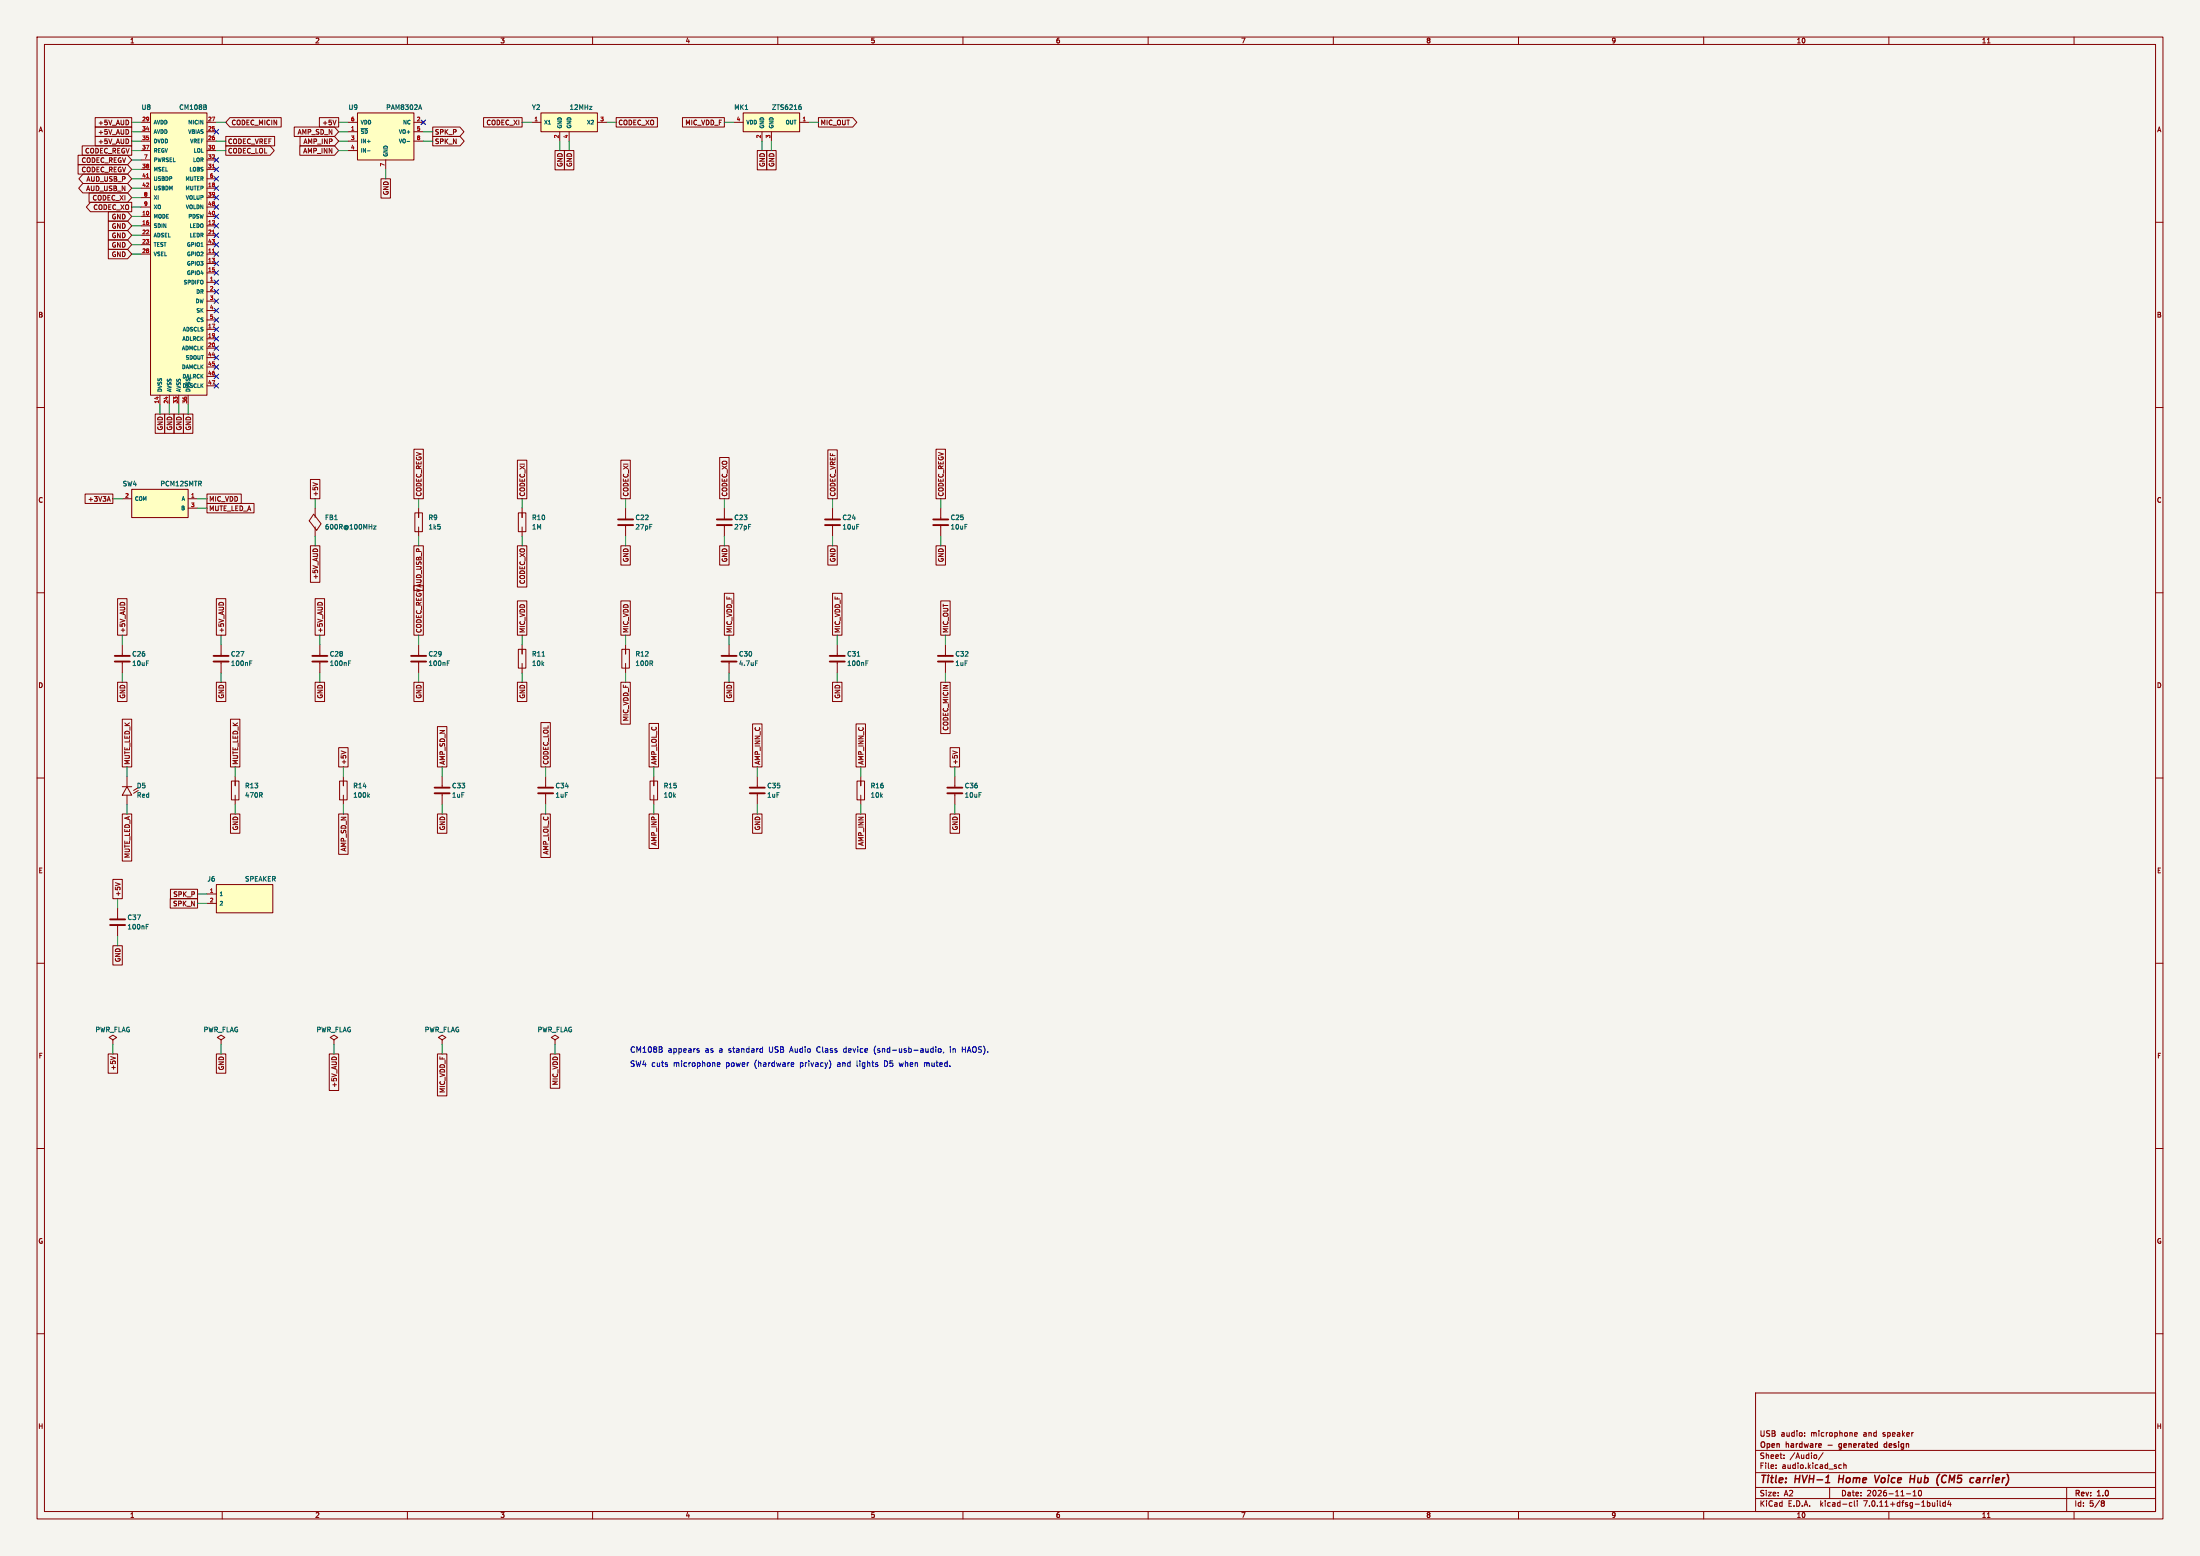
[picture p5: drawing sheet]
<svg xmlns="http://www.w3.org/2000/svg" width="594mm" height="420mm" viewBox="0 0 594 420" stroke-linecap="round" stroke-linejoin="round" font-family="sans-serif">
<path d="M0 0h594v420h-594z" fill="#f5f4ef" stroke="#f5f4ef" stroke-width=".27"/>
<g fill="none" stroke="#840000" stroke-width=".27">
<path d="M10 10h574v400h-574zM12 12h570v396h-570zM60 10v2M110 10v2M160 10v2M210 10v2M260 10v2M310 10v2M360 10v2M410 10v2M460 10v2M510 10v2"/>
<path d="M536.6 11.6h.7M560 10v2M22.2 39.4h13.4v2.5h-13.4zM25.7 36.8h9.9v2.6h-9.9zM25.7 34.3h9.9v2.5h-9.9zM25.7 31.8h9.9v2.5h-9.9zM38.1 33h2.5M38.1 35.6h2.5M38.1 38.1h2.5M40.6 30.5h15.3v76.2h-15.3zM55.9 33h2.5M55.9 35.6h2.5"/>
<path d="M55.9 38.1h2.5M61 36.8h13.1v2.6h-13.1zM61 39.4h11.9l1.1 1.2-1.1 1.3h-11.9zM62.1 31.8h13.8v2.5h-13.8l-1.1-1.3zM79.4 34.3h10.9l1.1 1.3-1.1 1.2h-10.9zM81 39.4h9.3l1.1 1.2-1.1 1.3h-9.3zM81 36.8h9.3l1.1 1.3-1.1 1.3h-9.3zM86.2 31.8h5.2v2.5h-5.2zM90.7 32.4l-.4 1.3M94 33h2.5M94 35.6h2.5M94 38.1h2.5"/>
<path d="M96.5 30.5h15.3v12.7h-15.3zM111.8 33h2.5M111.8 35.6h2.5M111.8 38.1h2.5M113.9 32.6l.8 .8M114.7 32.6l-.8 .8M116.8 36.8h7.4l1.1 1.3-1.1 1.3h-7.4zM116.8 34.3h7.4l1.1 1.3-1.1 1.2h-7.4zM130.6 31.8h10.4v2.5h-10.4zM143.5 33h2.5M146 30.5h15.3v5.1h-15.3zM151.1 35.6v2.5"/>
<path d="M153.7 35.6v2.5M161.3 33h2.5M166.4 31.8h11.1v2.5h-11.1zM184.3 31.8h11.3v2.5h-11.3zM198.1 33h2.6M200.7 30.5h15.2v5.1h-15.2zM205.7 35.6v2.5M208.3 35.6v2.5M215.9 33h2.5M221 31.8h9.2l1.1 1.2-1.1 1.3h-9.2zM10 60h2M21.1 44.5h13.3l1.2 1.2-1.2 1.3h-13.3z"/>
<path d="M21.1 41.9h13.3l1.2 1.3-1.2 1.3h-13.3zM22.3 49.5h12.1l1.2 1.3-1.2 1.3h-12.1l-1.1-1.3zM22.4 47h12l1.2 1.3-1.2 1.2h-12l-1.1-1.2zM24 52.1h10.4l1.2 1.2-1.2 1.3h-10.4zM24.4 54.6h11.2v2.6h-11.2l-1.1-1.3zM29.2 59.7h5.2l1.2 1.3-1.2 1.2h-5.2zM29.2 57.2h5.2l1.2 1.2-1.2 1.3h-5.2zM38.1 40.6h2.5M38.1 58.4h2.5M38.1 50.8h2.5M38.1 45.7h2.5M38.1 43.2h2.5"/>
<path d="M38.1 53.3h2.5M38.1 48.3h2.5M38.1 55.9h2.5M55.9 40.6h2.5M55.9 58.4h2.5M55.9 50.8h2.5M55.9 45.7h2.5M55.9 43.2h2.5M55.9 53.3h2.5M55.9 48.3h2.5M55.9 55.9h2.5M94 40.6h2.5"/>
<path d="M102.9 48.3h2.5v5.2h-2.5zM104.1 43.2v2.5M149.9 40.6h2.5v5.2h-2.5zM152.4 40.6h2.5v5.2h-2.5zM204.5 40.6h2.5v5.2h-2.5zM207 40.6h2.6v5.2h-2.6zM582 60h2M29.2 62.2h5.2l1.2 1.3-1.2 1.3h-5.2zM29.2 64.8h5.2l1.2 1.2-1.2 1.3h-5.2zM29.2 67.3h5.2l1.2 1.3-1.2 1.3h-5.2zM38.1 68.6h2.5M38.1 61h2.5"/>
<path d="M38.1 63.5h2.5M38.1 66h2.5M55.9 76.2h2.5M55.9 68.6h2.5M55.9 61h2.5M55.9 71.1h2.5M55.9 73.7h2.5M55.9 78.7h2.5M55.9 63.5h2.5M55.9 66h2.5M55.9 88.9h2.5M55.9 91.4h2.5"/>
<path d="M55.9 94h2.5M55.9 81.3h2.5M55.9 83.8h2.5M55.9 96.5h2.5M55.9 99.1h2.5M55.9 86.4h2.5M10 110h2M41.9 111.8h2.6v5.2h-2.6zM43.2 106.7v2.5M44.4 111.8h2.6v5.2h-2.6zM45.7 106.7v2.5M47 111.8h2.5v5.2h-2.5z"/>
<path d="M48.3 106.7v2.5M49.5 111.8h2.6v5.2h-2.6zM50.8 106.7v2.5M55.9 101.6h2.5M55.9 104.1h2.5M582 110h2M23 133.4h7.5v2.5h-7.5zM29.1 134.9h.6M29.4 134l.4 1.3M33 134.6h2.6M35.6 132.1h15.2v7.6h-15.2zM50.8 134.6h2.5"/>
<path d="M50.8 137.2h2.5M55.9 133.4h9.2v2.5h-9.2zM55.9 135.9h12.7v2.5h-12.7zM83.8 129.4h2.6v5.2h-2.6zM84.5 130.3l1.3 .4M84.7 138.8l2 2.6-1.2 1.8-2-2.6zM85.1 137.2v2.5M111.8 121.3h2.5v13.3h-2.5zM112 138.4h2v5.1h-2zM113 137.2v2.5M139.7 124.2h2.5v10.4h-2.5zM140 138.4h2v5.1h-2z"/>
<path d="M141 137.2v2.5M167.6 124.2h2.6v10.4h-2.6zM168.9 137.2v3M194.3 123.5h2.6v11.1h-2.6zM195.6 137.2v3M223.5 121.4h2.6v13.2h-2.6zM224.8 137.2v3M252.7 121.3h2.6v13.3h-2.6zM254 137.2v3M10 160h2M83.8 147.3h2.6v9.9h-2.6zM85.1 142.2v2.6"/>
<path d="M111.8 158.1h2.5v13.4h-2.5zM111.8 147.3h2.5v12.1h-2.5zM113 142.2v2.6M139.7 147.3h2.5v11.2h-2.5zM141 142.2v2.6M167.6 147.3h2.6v5.2h-2.6zM168.9 141.7v3.1M194.3 147.3h2.6v5.2h-2.6zM195.6 141.7v3.1M223.5 147.3h2.6v5.2h-2.6zM224.8 141.7v3.1M252.7 147.3h2.6v5.2h-2.6z"/>
<path d="M254 141.7v3.1M582 160h2M31.7 161.6h2.6v9.9h-2.6zM33 174v3M33 178.6v3M58.4 161.6h2.6v9.9h-2.6zM59.7 174v3M59.7 178.6v3M85.1 161.6h2.5v9.9h-2.5zM86.4 174v3M86.4 178.6v3M113 174v3"/>
<path d="M113 178.6v3M139.7 162.2h2.5v9.3h-2.5zM140 175.3h2v5h-2zM141 174v2.5M141 179.1v2.5M167.6 162.2h2.6v9.3h-2.6zM167.9 175.3h2v5h-2zM168.9 174v2.5M168.9 179.1v2.5M195.6 160.1h2.5v11.4h-2.5zM196.8 174v3M196.8 178.6v3"/>
<path d="M224.8 160.1h2.5v11.4h-2.5zM226.1 174v3M226.1 178.6v3M254 162.2h2.5v9.3h-2.5zM255.3 174v3M255.3 178.6v3M31.7 184.2h2.6v5.2h-2.6zM33 194.1h2.6v12.9h-2.6zM58.4 184.2h2.6v5.2h-2.6zM62.2 194.1h2.6v12.9h-2.6zM85.1 184.2h2.5v5.2h-2.5zM111.8 184.2h2.5v5.2h-2.5z"/>
<path d="M118.1 196.1h2.6v10.9h-2.6zM139.7 184.2h2.5v5.2h-2.5zM146 195h2.6v12h-2.6zM167.6 184.2h2.6v11.3h-2.6zM175.3 195.3h2.5v11.7h-2.5zM195.6 184.2h2.5v5.2h-2.5zM203.2 195.4h2.5v11.6h-2.5zM224.8 184.2h2.5v5.2h-2.5zM231.1 195.4h2.6v11.6h-2.6zM254 184.2h2.5v13.8h-2.5zM10 210h2M33 219.7h2.6v12.7h-2.6z"/>
<path d="M33 212.3h2.6M34.3 212.3l1.3 2.3h-2.6zM34.3 209.6v2.5M34.3 214.6v2.6M37.3 213.4l-1.2 .7M37.3 212.6l-1.2 .8M62.2 219.7h2.6v5.2h-2.6zM62.5 210.8h2v5.1h-2zM63.5 209.6v2.5M63.5 214.6v2.6M91.4 219.7h2.6v10.9h-2.6zM91.4 201.8h2.6v5.2h-2.6z"/>
<path d="M91.7 210.8h2v5.1h-2zM92.1 202.7l1.3 .4M92.7 209.6v2.5M92.7 214.6v2.6M118.1 219.7h2.6v5.2h-2.6zM119.4 209.6v3M119.4 214.1v3.1M146 219.7h2.6v11.7h-2.6zM147.3 209.6v3M147.3 214.1v3.1M175.3 219.7h2.5v9.3h-2.5zM175.5 210.8h2v5.1h-2z"/>
<path d="M176.5 209.6v2.5M176.5 214.6v2.6M203.2 219.7h2.5v5.2h-2.5zM204.5 209.6v3M204.5 214.1v3.1M231.1 219.7h2.6v9.4h-2.6zM231.4 210.8h2v5.1h-2zM232.4 209.6v2.5M232.4 214.6v2.6M256.5 219.7h2.6v5.2h-2.6zM256.5 201.8h2.6v5.2h-2.6zM257.2 202.7l1.3 .4"/>
<path d="M257.8 209.6v3M257.8 214.1v3.1M582 210h2M30.5 237.4h2.5v5.2h-2.5zM31.2 238.2l1.2 .5M58.4 238.8h15.3v7.6h-15.3zM10 260h2M30.5 255.3h2.5v5.2h-2.5zM31.7 245.1v3.1M31.7 249.7v3M46 242.6h7.3v2.5h-7.3zM46 240h7.3v2.6h-7.3z"/>
<path d="M55.9 241.3h2.5M55.9 243.8h2.5M582 260h2M29.2 284.5h2.6v5.2h-2.6zM29.9 285.2l1.3 .4M30.5 280.7l1-.7-1-.6-1 .6 1 .7v1.2M58.4 284.5h2.6v5.2h-2.6zM59.7 280.7l1-.7-1-.6-1 .6 1 .7v1.2M88.9 284.5h2.5v9.8h-2.5zM90.2 280.7l1-.7-1-.6-1 .6 1 .7v1.2M118.1 284.5h2.6v11.3h-2.6zM119.4 280.7l1-.7-1-.6-1 .6 1 .7v1.2"/>
<path d="M148.6 284.5h2.5v9.2h-2.5zM149.9 280.7l1-.7-1-.6-1.1 .6 1.1 .7v1.2M10 310h2M582 310h2M10 360h2M474 376h108v32h-108zM582 360h2M474 397.5h108M474 391.5h108M479.5 396.2v.2M479.5 395.4v.2M481.7 393.5v.2"/>
<path d="M481.7 392.7v.2M487.2 387.5v.2M487.2 386.7v.2M490.5 392.8v.7M492.2 392.1l-1.2 1.9M496.6 396.3h.6M496.6 395.4h.6M497.8 395.5l.6-.1 .1 1M497.8 394.9v1.5M500.7 387.2l.8-.2-.1-.3h-.4l-.3 .2 .1 .7h.6M60 408v2M110 408v2"/>
<path d="M160 408v2M210 408v2M260 408v2M310 408v2M360 408v2M410 408v2M460 408v2M474 404.5h108M474 401.5h108M494 401.5v3M499.6 405.6h.4M500 406.5l-.4 .1"/>
<path d="M500.7 405.1v1.3l.2 .2M501.5 405.1v.1M501.5 405.6v1M510 408v2M514.7 403.2h1.2M516.5 403.8h.9M516.5 402.7l.5-.4v1.5M518.2 402.3h.1a.8 .8 0 0 1 .5 .7 .8 .8 0 0 1-.5 .8 1 1 0 0 1-.1-1.5zM523.1 405.1v.1M523.1 405.6v1M523.8 405.1v1.3l.2 .2M525.2 405.6h-.4l-.3 .3 .2 .6h.5"/>
<path d="M525.2 405.1v1.5M526.2 405l-.3 1.1h.9M526.6 405.6v1M536.6 409.6h.7M558 401.5v6.5M560 408v2M567.6 405.1l.6 .3-.3 .3M567.6 405.7h.3M567.9 405.7l.3 .6-.6 .3"/>
</g>
<path d="M496.6 398.2l-.2 2M506.2 398.2l.4 2 .9-2M515.8 399.1h1.1M517 398.2l-.2 2M523.7 397.9l-.1 .1M525.5 398.3l-.5-.1-.5 .3M534 398.9l.6 .1-.1 1.2M534.6 399.3l-.7 .1M492.9 400.2h1.1M525.4 400l-.4 .2-.5-.1M534.5 400.1l-.7 .1" fill="none" stroke="#840000" stroke-width=".4"/>
<path d="M497.2 390.9l-.3 .3-.3-.1M497.2 389.7h-.4l-.3 .3 .1 .6h.6M509.4 389.7h-.4l-.3 .3 .1 .6h.6M509.4 389.2v1.5" fill="none" stroke="#840000" stroke-width=".3"/>
<g fill="none" stroke="#006464" stroke-width=".27">
<path d="M55.7 29v.4M97.5 34.7h1.8M109.9 38.2h.8M113.1 29.2h.6M113.4 28.3l.5 1.3M215.9 28.8l.5 .2-.1 .4-.4 .2M216 28.3h.3M99.2 40.7h.7M100.9 142h.6l-.6 .8h.6M67.4 179h.4M67.4 178.4h.6M94.1 179h.4"/>
<path d="M94.1 178.4h.6M120.8 179h.4M120.8 178.4h.6M146.3 177.1h.8M204 178.4h.6M231.4 177.1h.8M233.8 179h.4M233.8 178.4h.6M99.4 214.7l.4 .5M99.8 214.4l-.5 .4M39.5 250.1h.4M39.5 249.5h.6"/>
</g>
<g fill="none" stroke="#840000" stroke-width=".51">
<path d="M166.9 141.7h4M166.9 140.2h4M193.5 141.7h4.1M193.5 140.2h4.1M222.8 141.7h4M222.8 140.2h4M252 141.7h4M252 140.2h4M31 178.6h4.1M31 177h4.1M57.7 178.6h4M57.7 177h4"/>
<path d="M84.3 178.6h4.1M84.3 177h4.1M111 178.6h4.1M111 177h4.1M194.8 178.6h4.1M194.8 177h4.1M224 178.6h4.1M224 177h4.1M253.2 178.6h4.1M253.2 177h4.1M117.3 214.1h4.1M117.3 212.6h4.1"/>
<path d="M145.3 214.1h4.1M145.3 212.6h4.1M202.4 214.1h4.1M202.4 212.6h4.1M255.8 214.1h4M255.8 212.6h4M29.7 249.7h4.1M29.7 248.2h4.1"/>
</g>
<g fill="#ffffc2" stroke="#ffffc2" stroke-width=".27">
<path d="M35.6 132.1h15.2v7.6h-15.2z"/>
<path d="M200.7 30.5h15.2v5.1h-15.2z"/>
<path d="M146 30.5h15.3v5.1h-15.3z"/>
<path d="M96.5 30.5h15.3v12.7h-15.3z"/>
<path d="M40.6 30.5h15.3v76.2h-15.3z"/>
<path d="M58.4 238.8h15.3v7.6h-15.3z"/>
</g>
<path d="M39.6 47.9h.5M57.3 45.3h.6M57.3 68.2h.6M57.3 63.1h.6" fill="none" stroke="#a90000" stroke-width=".27"/>
<g fill="none" stroke="#0000c2" stroke-width=".27">
<path d="M178.7 283.4v.5M188.4 283.5l.3 .1 .1 .2-.5 .2M188.4 283l.3 .1M193.7 287.3l.7-.1-.1-.3-.4-.1-.2 .3v.7h.6M205.5 283l.4 .1M205.9 284h-.4M205.9 282.5v1.5M213.8 286.8l.4 .1 .1 .3-.7 .1M214.2 287.8h-.4M220.7 282.8l-.2 .4 .2 .6M228 283l-.3 .3v.5l.3 .2M231.4 286.3l.1 1.5"/>
<path d="M236.5 282.3a1.72 1.72 0 0 0 0 2.3M239.2 286.3h-.4v1.5h.4M242.7 286.8l.3 1 .3-.7M249.6 286.8v1M250.2 286.9l-.6 .1M252.7 282.5v.2M252.7 283v1M253.4 283.2l.2-.2 .4 .2v.8l-.6-.1zM254.8 284l-.1 .3M256.6 282.5v.2M256.6 283v1M259.8 283.3h.9"/>
</g>
<g fill="none" stroke="#009600" stroke-width=".27">
<path d="M35.6 35.6h2.5M35.6 33h2.5M35.6 38.1h2.5M58.4 33h2.6M58.4 38.1h2.6M91.4 35.6h2.6M91.4 33h2.6M91.4 38.1h2.6M114.3 35.6h2.5M114.3 38.1h2.5M141 33h2.5M151.1 38.1v2.5"/>
<path d="M153.7 38.1v2.5M163.8 33h2.6M195.6 33h2.5M205.7 38.1v2.5M208.3 38.1v2.5M218.4 33h2.6M35.6 55.9h2.5M35.6 40.6h2.5M35.6 58.4h2.5M35.6 43.2h2.5M35.6 53.3h2.5M35.6 50.8h2.5"/>
<path d="M35.6 48.3h2.5M35.6 45.7h2.5M58.4 40.6h2.6M91.4 40.6h2.6M104.1 45.7v2.6M35.6 61h2.5M35.6 63.5h2.5M35.6 66h2.5M35.6 68.6h2.5M43.2 109.2v2.6M45.7 109.2v2.6M48.3 109.2v2.6"/>
<path d="M50.8 109.2v2.6M30.5 134.6h2.5M53.3 137.2h2.6M53.3 134.6h2.6M85.1 134.6v2.6M113 134.6v2.6M141 134.6v2.6M168.9 134.6v2.6M195.6 134.6v2.6M224.8 134.6v2.6M254 134.6v2.6M85.1 144.8v2.5"/>
<path d="M113 144.8v2.5M141 144.8v2.5M168.9 144.8v2.5M195.6 144.8v2.5M224.8 144.8v2.5M254 144.8v2.5M33 171.5v2.5M59.7 171.5v2.5M86.4 171.5v2.5M113 171.5v2.5M141 171.5v2.5M168.9 171.5v2.5"/>
<path d="M196.8 171.5v2.5M226.1 171.5v2.5M255.3 171.5v2.5M33 181.6v2.6M59.7 181.6v2.6M86.4 181.6v2.6M113 181.6v2.6M141 181.6v2.6M168.9 181.6v2.6M196.8 181.6v2.6M226.1 181.6v2.6M255.3 181.6v2.6"/>
<path d="M34.3 207v2.6M34.3 217.2v2.5M63.5 207v2.6M63.5 217.2v2.5M92.7 207v2.6M92.7 217.2v2.5M119.4 207v2.6M119.4 217.2v2.5M147.3 207v2.6M147.3 217.2v2.5M176.5 207v2.6M176.5 217.2v2.5"/>
<path d="M204.5 207v2.6M204.5 217.2v2.5M232.4 207v2.6M232.4 217.2v2.5M257.8 207v2.6M257.8 217.2v2.5M31.7 242.6v2.5M31.7 252.7v2.6M53.3 241.3h2.6M53.3 243.8h2.6M30.5 281.9v2.6M59.7 281.9v2.6"/>
<path d="M90.2 281.9v2.6M119.4 281.9v2.6M149.9 281.9v2.6"/>
</g>
<g fill="none" stroke="#000084" stroke-width=".27">
<path d="M57.8 35l1.2 1.2M59 35l-1.2 1.2M113.7 32.4l1.2 1.2M114.9 32.4l-1.2 1.2M57.8 57.8l1.2 1.2M57.8 45.1l1.2 1.2M57.8 55.3l1.2 1.2M57.8 52.7l1.2 1.2M57.8 47.7l1.2 1.2M57.8 50.2l1.2 1.2M57.8 42.6l1.2 1.2M59 57.8l-1.2 1.2"/>
<path d="M59 45.1l-1.2 1.2M59 55.3l-1.2 1.2M59 52.7l-1.2 1.2M59 47.7l-1.2 1.2M59 50.2l-1.2 1.2M59 42.6l-1.2 1.2M57.8 75.6l1.2 1.2M57.8 73.1l1.2 1.2M57.8 70.5l1.2 1.2M57.8 68l1.2 1.2M57.8 65.4l1.2 1.2M57.8 62.9l1.2 1.2"/>
<path d="M57.8 60.4l1.2 1.2M57.8 78.1l1.2 1.2M59 75.6l-1.2 1.2M59 73.1l-1.2 1.2M59 70.5l-1.2 1.2M59 68l-1.2 1.2M59 65.4l-1.2 1.2M59 62.9l-1.2 1.2M59 60.4l-1.2 1.2M59 78.1l-1.2 1.2M57.8 80.7l1.2 1.2M57.8 83.2l1.2 1.2"/>
<path d="M57.8 85.8l1.2 1.2M57.8 88.3l1.2 1.2M57.8 90.8l1.2 1.2M57.8 93.4l1.2 1.2M57.8 95.9l1.2 1.2M57.8 98.5l1.2 1.2M59 80.7l-1.2 1.2M59 83.2l-1.2 1.2M59 85.8l-1.2 1.2M59 88.3l-1.2 1.2M59 90.8l-1.2 1.2M59 93.4l-1.2 1.2"/>
<path d="M59 95.9l-1.2 1.2M59 98.5l-1.2 1.2M57.8 101l1.2 1.2M57.8 103.5l1.2 1.2M59 101l-1.2 1.2M59 103.5l-1.2 1.2"/>
</g>
<g font-size="2.8" fill="#840000">
<text x="475" y="400.9">Title:</text>
<text x="484.7" y="400.9">HVH-1</text>
<text x="497.3" y="400.9">Home</text>
<text x="507.9" y="400.9">Voice</text>
<text x="518.1" y="400.9">Hub</text>
<text x="526.1" y="400.9">(CM5</text>
<text x="536" y="400.9">carrier)</text>
</g>
<g font-size="2.1" fill="#0000c2">
<text x="170" y="284.2">CM108B</text>
<text x="180.3" y="284.2">appears</text>
<text x="190.5" y="284.2">as</text>
<text x="194.3" y="284.2">a</text>
<text x="197" y="284.2">standard</text>
<text x="208.1" y="284.2">USB</text>
<text x="213.9" y="284.2">Audio</text>
<text x="221.2" y="284.2">Class</text>
<text x="228.6" y="284.2">device</text>
<text x="237" y="284.2">(snd-usb-audio,</text>
<text x="257.7" y="284.2">in</text>
<text x="261.1" y="284.2">HAOS).</text>
<text x="170" y="288">SW4 cuts</text>
<text x="181.9" y="288">microphone</text>
<text x="196.2" y="288">power</text>
<text x="204" y="288">(hardware</text>
<text x="216.4" y="288">privacy)</text>
<text x="226.7" y="288">and</text>
<text x="232" y="288">lights</text>
<text x="239.6" y="288">D5</text>
<text x="243.8" y="288">when</text>
<text x="250.7" y="288">muted.</text>
</g>
<g font-size="2.1" fill="#840000">
<text x="475" y="388">USB</text>
<text x="480.8" y="388">audio:</text>
<text x="489" y="388">microphone</text>
<text x="503.3" y="388">and</text>
<text x="508.6" y="388">speaker</text>
<text x="475" y="394">Sheet:</text>
<text x="475" y="391.2">Open</text>
<text x="482.3" y="391.2">hardware</text>
<text x="483.2" y="394">/Audio/</text>
<text x="494.2" y="391.2">-</text>
<text x="497.8" y="391.2">generated</text>
<text x="510.6" y="391.2">design</text>
<text x="475" y="396.7">File:</text>
<text x="481.1" y="396.7">audio.kicad_sch</text>
<text x="475" y="406.9">KiCad</text>
<text x="475" y="404.1">Size:</text>
<text x="481.7" y="404.1">A2</text>
<text x="482.7" y="406.9">E.D.A.</text>
<text x="491.6" y="406.9">kicad-cli</text>
<text x="497" y="404.1">Date:</text>
<text x="503.5" y="406.9">7.0.11+dfsg-1build4</text>
<text x="504" y="404.1">2026-11-10</text>
<text x="560" y="404.3">Rev:</text>
<text x="560" y="406.9">Id:</text>
<text x="564.1" y="406.9">5/8</text>
<text x="566.4" y="404.3">1.0</text>
</g>
<g font-size="1.8" fill="#840000">
<text x="35" y="11.9">1</text>
<text x="85" y="11.9">2</text>
<text x="135" y="11.9">3</text>
<text x="185" y="11.9">4</text>
<text x="235" y="11.9">5</text>
<text x="285" y="11.9">6</text>
<text x="335" y="11.9">7</text>
<text x="385" y="11.9">8</text>
<text x="435" y="11.9">9</text>
<text x="485" y="11.9">10</text>
<text x="535" y="11.9">11</text>
<text x="10.3" y="35.9">A</text>
<text x="26.4" y="34">+5V_AUD</text>
<text x="62.4" y="34">CODEC_MICIN</text>
<text x="86.9" y="34">+5V</text>
<text x="131.2" y="34">CODEC_XI</text>
<text x="166.8" y="34">CODEC_XO</text>
<text x="184.9" y="34">MIC_VDD_F</text>
<text x="221.5" y="34">MIC_OUT</text>
<text x="582.3" y="35.9">A</text>
<text x="22.8" y="41.6">CODEC_REGV</text>
<text x="26.4" y="39.1">+5V_AUD</text>
<text x="26.4" y="36.5">+5V_AUD</text>
<text x="61.4" y="39.1">CODEC_VREF</text>
<text x="61.4" y="41.6">CODEC_LOL</text>
<text x="80.3" y="36.5">AMP_SD_N</text>
<text x="81.8" y="41.6">AMP_INN</text>
<text x="81.8" y="39.1">AMP_INP</text>
<text x="117.3" y="39.1">SPK_N</text>
<text x="117.3" y="36.5">SPK_P</text>
<text x="21.9" y="46.7">CODEC_REGV</text>
<text x="21.9" y="44.1">CODEC_REGV</text>
<text x="152.1" y="45.2" transform="rotate(-90 152.1 45.2)">GND</text>
<text x="154.6" y="45.2" transform="rotate(-90 154.6 45.2)">GND</text>
<text x="206.7" y="45.2" transform="rotate(-90 206.7 45.2)">GND</text>
<text x="209.2" y="45.2" transform="rotate(-90 209.2 45.2)">GND</text>
<text x="23.2" y="51.8">AUD_USB_N</text>
<text x="23.2" y="49.2">AUD_USB_P</text>
<text x="105.1" y="52.8" transform="rotate(-90 105.1 52.8)">GND</text>
<text x="24.9" y="54.3">CODEC_XI</text>
<text x="25.1" y="56.8">CODEC_XO</text>
<text x="30.1" y="59.4">GND</text>
<text x="30.1" y="64.5">GND</text>
<text x="30.1" y="61.9">GND</text>
<text x="30.1" y="67">GND</text>
<text x="30.1" y="69.5">GND</text>
<text x="10.3" y="85.9">B</text>
<text x="582.3" y="85.9">B</text>
<text x="44.1" y="116.3" transform="rotate(-90 44.1 116.3)">GND</text>
<text x="46.7" y="116.3" transform="rotate(-90 46.7 116.3)">GND</text>
<text x="49.2" y="116.3" transform="rotate(-90 49.2 116.3)">GND</text>
<text x="51.8" y="116.3" transform="rotate(-90 51.8 116.3)">GND</text>
<text x="10.3" y="135.9">C</text>
<text x="23.6" y="135.6">+3V3A</text>
<text x="56.4" y="135.6">MIC_VDD</text>
<text x="86" y="134.1" transform="rotate(-90 86 134.1)">+5V</text>
<text x="114" y="134.1" transform="rotate(-90 114 134.1)">CODEC_REGV</text>
<text x="141.9" y="134.1" transform="rotate(-90 141.9 134.1)">CODEC_XI</text>
<text x="169.9" y="134.1" transform="rotate(-90 169.9 134.1)">CODEC_XI</text>
<text x="196.5" y="134.1" transform="rotate(-90 196.5 134.1)">CODEC_XO</text>
<text x="225.7" y="134.1" transform="rotate(-90 225.7 134.1)">CODEC_VREF</text>
<text x="255" y="134.1" transform="rotate(-90 255 134.1)">CODEC_REGV</text>
<text x="582.3" y="135.9">C</text>
<text x="56.4" y="138.1">MUTE_LED_A</text>
<text x="169.9" y="151.9" transform="rotate(-90 169.9 151.9)">GND</text>
<text x="196.5" y="151.9" transform="rotate(-90 196.5 151.9)">GND</text>
<text x="225.7" y="151.9" transform="rotate(-90 225.7 151.9)">GND</text>
<text x="255" y="151.9" transform="rotate(-90 255 151.9)">GND</text>
<text x="86" y="156.5" transform="rotate(-90 86 156.5)">+5V_AUD</text>
<text x="141.9" y="157.8" transform="rotate(-90 141.9 157.8)">CODEC_XO</text>
<text x="34" y="171" transform="rotate(-90 34 171)">+5V_AUD</text>
<text x="60.6" y="171" transform="rotate(-90 60.6 171)">+5V_AUD</text>
<text x="87.3" y="171" transform="rotate(-90 87.3 171)">+5V_AUD</text>
<text x="114" y="171" transform="rotate(-90 114 171)">CODEC_REGVAUD_USB_P</text>
<text x="141.9" y="171" transform="rotate(-90 141.9 171)">MIC_VDD</text>
<text x="169.9" y="171" transform="rotate(-90 169.9 171)">MIC_VDD</text>
<text x="197.8" y="171" transform="rotate(-90 197.8 171)">MIC_VDD_F</text>
<text x="227" y="171" transform="rotate(-90 227 171)">MIC_VDD_F</text>
<text x="256.2" y="171" transform="rotate(-90 256.2 171)">MIC_OUT</text>
<text x="10.3" y="185.9">D</text>
<text x="582.3" y="185.9">D</text>
<text x="34" y="188.7" transform="rotate(-90 34 188.7)">GND</text>
<text x="60.6" y="188.7" transform="rotate(-90 60.6 188.7)">GND</text>
<text x="87.3" y="188.7" transform="rotate(-90 87.3 188.7)">GND</text>
<text x="114" y="188.7" transform="rotate(-90 114 188.7)">GND</text>
<text x="141.9" y="188.7" transform="rotate(-90 141.9 188.7)">GND</text>
<text x="197.8" y="188.7" transform="rotate(-90 197.8 188.7)">GND</text>
<text x="227" y="188.7" transform="rotate(-90 227 188.7)">GND</text>
<text x="169.9" y="194.8" transform="rotate(-90 169.9 194.8)">MIC_VDD_F</text>
<text x="256.2" y="197.3" transform="rotate(-90 256.2 197.3)">CODEC_MICIN</text>
<text x="35.2" y="206.5" transform="rotate(-90 35.2 206.5)">MUTE_LED_K</text>
<text x="64.5" y="206.5" transform="rotate(-90 64.5 206.5)">MUTE_LED_K</text>
<text x="93.7" y="206.5" transform="rotate(-90 93.7 206.5)">+5V</text>
<text x="120.3" y="206.5" transform="rotate(-90 120.3 206.5)">AMP_SD_N</text>
<text x="148.3" y="206.5" transform="rotate(-90 148.3 206.5)">CODEC_LOL</text>
<text x="177.5" y="206.5" transform="rotate(-90 177.5 206.5)">AMP_LOL_C</text>
<text x="205.4" y="206.5" transform="rotate(-90 205.4 206.5)">AMP_INN_C</text>
<text x="233.4" y="206.5" transform="rotate(-90 233.4 206.5)">AMP_INN_C</text>
<text x="258.8" y="206.5" transform="rotate(-90 258.8 206.5)">+5V</text>
<text x="64.5" y="224.3" transform="rotate(-90 64.5 224.3)">GND</text>
<text x="120.3" y="224.3" transform="rotate(-90 120.3 224.3)">GND</text>
<text x="205.4" y="224.3" transform="rotate(-90 205.4 224.3)">GND</text>
<text x="258.8" y="224.3" transform="rotate(-90 258.8 224.3)">GND</text>
<text x="35.2" y="231.8" transform="rotate(-90 35.2 231.8)">MUTE_LED_A</text>
<text x="93.7" y="229.9" transform="rotate(-90 93.7 229.9)">AMP_SD_N</text>
<text x="148.3" y="230.8" transform="rotate(-90 148.3 230.8)">AMP_LOL_C</text>
<text x="177.5" y="228.4" transform="rotate(-90 177.5 228.4)">AMP_INP</text>
<text x="233.4" y="228.4" transform="rotate(-90 233.4 228.4)">AMP_INN</text>
<text x="10.3" y="235.9">E</text>
<text x="582.3" y="235.9">E</text>
<text x="32.7" y="242.1" transform="rotate(-90 32.7 242.1)">+5V</text>
<text x="46.6" y="244.8">SPK_N</text>
<text x="46.7" y="242.3">SPK_P</text>
<text x="32.7" y="259.8" transform="rotate(-90 32.7 259.8)">GND</text>
<text x="10.3" y="285.9">F</text>
<text x="582.3" y="285.9">F</text>
<text x="31.4" y="289" transform="rotate(-90 31.4 289)">+5V</text>
<text x="60.6" y="289" transform="rotate(-90 60.6 289)">GND</text>
<text x="91.1" y="293.7" transform="rotate(-90 91.1 293.7)">+5V_AUD</text>
<text x="150.8" y="293.1" transform="rotate(-90 150.8 293.1)">MIC_VDD</text>
<text x="120.3" y="295.1" transform="rotate(-90 120.3 295.1)">MIC_VDD_F</text>
<text x="10.3" y="335.9">G</text>
<text x="582.3" y="335.9">G</text>
<text x="10.2" y="385.9">H</text>
<text x="582.2" y="385.9">H</text>
<text x="35" y="409.9">1</text>
<text x="85" y="409.9">2</text>
<text x="135" y="409.9">3</text>
<text x="185" y="409.9">4</text>
<text x="235" y="409.9">5</text>
<text x="285" y="409.9">6</text>
<text x="335" y="409.9">7</text>
<text x="385" y="409.9">8</text>
<text x="435" y="409.9">9</text>
<text x="485" y="409.9">10</text>
<text x="535" y="409.9">11</text>
</g>
<g font-size="1.8" fill="#006464">
<text x="38.1" y="29.8">U8</text>
<text x="48.3" y="29.8">CM108B</text>
<text x="94" y="29.8">U9</text>
<text x="104.1" y="29.8">PAM8302A</text>
<text x="143.5" y="29.8">Y2</text>
<text x="153.7" y="29.8">12MHz</text>
<text x="198.1" y="29.8">MK1</text>
<text x="208.3" y="29.8">ZTS6216</text>
<text x="33" y="131.4">SW4</text>
<text x="43.2" y="131.4">PCM12SMTR</text>
<text x="87.6" y="140.6">FB1</text>
<text x="87.6" y="143.1">600R@100MHz</text>
<text x="115.6" y="140.6">R9</text>
<text x="115.6" y="143.1">1k5</text>
<text x="143.5" y="143.1">1M</text>
<text x="143.5" y="140.6">R10</text>
<text x="171.5" y="140.6">C22</text>
<text x="171.5" y="143.1">27pF</text>
<text x="198.1" y="140.6">C23</text>
<text x="198.1" y="143.1">27pF</text>
<text x="227.3" y="140.6">C24</text>
<text x="227.3" y="143.1">10uF</text>
<text x="256.6" y="140.6">C25</text>
<text x="256.6" y="143.1">10uF</text>
<text x="35.6" y="177.4">C26</text>
<text x="35.6" y="179.9">10uF</text>
<text x="62.2" y="179.9">100nF</text>
<text x="62.2" y="177.4">C27</text>
<text x="88.9" y="179.9">100nF</text>
<text x="88.9" y="177.4">C28</text>
<text x="115.6" y="179.9">100nF</text>
<text x="115.6" y="177.4">C29</text>
<text x="143.5" y="179.9">10k</text>
<text x="143.5" y="177.4">R11</text>
<text x="171.5" y="179.9">100R</text>
<text x="171.5" y="177.4">R12</text>
<text x="199.4" y="177.4">C30</text>
<text x="199.4" y="179.9">4.7uF</text>
<text x="228.6" y="179.9">100nF</text>
<text x="228.6" y="177.4">C31</text>
<text x="257.8" y="177.4">C32</text>
<text x="257.8" y="179.9">1uF</text>
<text x="36.8" y="213">D5</text>
<text x="36.8" y="215.5">Red</text>
<text x="66" y="215.5">470R</text>
<text x="66" y="213">R13</text>
<text x="95.3" y="213">R14</text>
<text x="95.3" y="215.5">100k</text>
<text x="121.9" y="215.5">1uF</text>
<text x="121.9" y="213">C33</text>
<text x="149.9" y="215.5">1uF</text>
<text x="149.9" y="213">C34</text>
<text x="179.1" y="215.5">10k</text>
<text x="179.1" y="213">R15</text>
<text x="207" y="215.5">1uF</text>
<text x="207" y="213">C35</text>
<text x="235" y="215.5">10k</text>
<text x="235" y="213">R16</text>
<text x="260.4" y="213">C36</text>
<text x="260.4" y="215.5">10uF</text>
<text x="55.9" y="238.1">J6</text>
<text x="66" y="238.1">SPEAKER</text>
<text x="34.3" y="251.1">100nF</text>
<text x="34.3" y="248.5">C37</text>
<text x="25.7" y="278.8">PWR_FLAG</text>
<text x="54.9" y="278.8">PWR_FLAG</text>
<text x="85.4" y="278.8">PWR_FLAG</text>
<text x="114.6" y="278.8">PWR_FLAG</text>
<text x="145" y="278.8">PWR_FLAG</text>
</g>
<g font-size="1.4" fill="#a90000">
<text x="38.3" y="32.8">29</text>
<text x="38.3" y="35.3">34</text>
<text x="56.1" y="35.3">25</text>
<text x="56.1" y="32.8">27</text>
<text x="94.6" y="35.3">1</text>
<text x="94.6" y="32.8">6</text>
<text x="112.4" y="32.8">2</text>
<text x="112.4" y="35.3">5</text>
<text x="144.2" y="32.8">1</text>
<text x="161.9" y="32.8">3</text>
<text x="198.8" y="32.8">4</text>
<text x="216.6" y="32.8">1</text>
<text x="38.3" y="37.8">35</text>
<text x="38.3" y="40.4">37</text>
<text x="56.1" y="37.8">26</text>
<text x="56.1" y="40.4">30</text>
<text x="94.6" y="37.8">3</text>
<text x="94.6" y="40.4">4</text>
<text x="112.4" y="37.8">8</text>
<text x="150.9" y="37.4" transform="rotate(-90 150.9 37.4)">2</text>
<text x="153.4" y="37.4" transform="rotate(-90 153.4 37.4)">4</text>
<text x="205.5" y="37.4" transform="rotate(-90 205.5 37.4)">2</text>
<text x="208" y="37.4" transform="rotate(-90 208 37.4)">3</text>
<text x="38.3" y="45.5">38</text>
<text x="38.8" y="42.9">7</text>
<text x="56.1" y="45.5">31</text>
<text x="56.1" y="42.9">32</text>
<text x="103.9" y="45.1" transform="rotate(-90 103.9 45.1)">7</text>
<text x="38.3" y="48">41</text>
<text x="38.3" y="50.5">42</text>
<text x="38.8" y="53.1">8</text>
<text x="56.1" y="50.5">18</text>
<text x="56.1" y="53.1">39</text>
<text x="56.5" y="48">6</text>
<text x="38.3" y="58.2">10</text>
<text x="38.8" y="55.6">9</text>
<text x="56.1" y="58.2">40</text>
<text x="56.1" y="55.6">48</text>
<text x="38.3" y="60.7">16</text>
<text x="38.3" y="63.2">22</text>
<text x="38.3" y="65.8">23</text>
<text x="56.1" y="60.7">12</text>
<text x="56.1" y="63.2">21</text>
<text x="56.1" y="65.8">43</text>
<text x="38.3" y="68.3">28</text>
<text x="56.1" y="68.3">11</text>
<text x="56.1" y="70.9">13</text>
<text x="56.1" y="73.4">15</text>
<text x="56.5" y="75.9">1</text>
<text x="56.5" y="78.5">2</text>
<text x="56.5" y="81">3</text>
<text x="56.5" y="83.6">4</text>
<text x="56.1" y="88.6">17</text>
<text x="56.5" y="86.1">5</text>
<text x="56.1" y="91.2">19</text>
<text x="56.1" y="93.7">20</text>
<text x="56.1" y="96.3">44</text>
<text x="56.1" y="98.8">45</text>
<text x="56.1" y="101.3">46</text>
<text x="56.1" y="103.9">47</text>
<text x="42.9" y="109" transform="rotate(-90 42.9 109)">14</text>
<text x="45.5" y="109" transform="rotate(-90 45.5 109)">24</text>
<text x="48" y="109" transform="rotate(-90 48 109)">33</text>
<text x="50.5" y="109" transform="rotate(-90 50.5 109)">36</text>
<text x="33.7" y="134.4">2</text>
<text x="51.5" y="134.4">1</text>
<text x="51.5" y="136.9">3</text>
<text x="56.5" y="241">1</text>
<text x="56.5" y="243.6">2</text>
</g>
<g font-size="1.4" fill="#006464">
<text x="41.4" y="33.8">AVDD</text>
<text x="50.7" y="33.8">MICIN</text>
<text x="97.3" y="33.8">VDD</text>
<text x="108.7" y="33.8">NC</text>
<text x="146.8" y="33.8">X1</text>
<text x="151.9" y="34.8" transform="rotate(-90 151.9 34.8)">GND</text>
<text x="154.4" y="34.8" transform="rotate(-90 154.4 34.8)">GND</text>
<text x="158.3" y="33.8">X2</text>
<text x="201.4" y="33.8">VDD</text>
<text x="206.5" y="34.8" transform="rotate(-90 206.5 34.8)">GND</text>
<text x="209" y="34.8" transform="rotate(-90 209 34.8)">GND</text>
<text x="212" y="33.8">OUT</text>
<text x="41.4" y="36.3">AVDD</text>
<text x="41.4" y="38.8">DVDD</text>
<text x="41.4" y="41.4">REGV</text>
<text x="50.7" y="36.3">VBIAS</text>
<text x="51.2" y="38.8">VREF</text>
<text x="52.2" y="41.4">LOL</text>
<text x="97.3" y="36.3">~{SD}</text>
<text x="97.3" y="38.8">IN+</text>
<text x="97.3" y="41.4">IN-</text>
<text x="107.6" y="36.3">VO+</text>
<text x="107.6" y="38.8">VO-</text>
<text x="41.4" y="46.5">MSEL</text>
<text x="41.4" y="43.9">PWRSEL</text>
<text x="51" y="46.5">LOBS</text>
<text x="52" y="43.9">LOR</text>
<text x="104.9" y="42.4" transform="rotate(-90 104.9 42.4)">GND</text>
<text x="41.4" y="49">USBDP</text>
<text x="41.4" y="51.5">USBDM</text>
<text x="49.9" y="51.5">MUTEP</text>
<text x="49.9" y="49">MUTER</text>
<text x="41.4" y="59.2">MODE</text>
<text x="41.4" y="54.1">XI</text>
<text x="41.4" y="56.6">XO</text>
<text x="50" y="54.1">VOLUP</text>
<text x="50" y="56.6">VOLDN</text>
<text x="50.7" y="59.2">PDSW</text>
<text x="41.4" y="61.7">SDIN</text>
<text x="41.4" y="64.2">ADSEL</text>
<text x="51" y="61.7">LEDO</text>
<text x="51.1" y="64.2">LEDR</text>
<text x="41.4" y="66.8">TEST</text>
<text x="41.4" y="69.3">VSEL</text>
<text x="50.3" y="69.3">GPIO2</text>
<text x="50.3" y="71.9">GPIO3</text>
<text x="50.3" y="66.8">GPIO1</text>
<text x="49.4" y="76.9">SPDIFO</text>
<text x="50.3" y="74.4">GPIO4</text>
<text x="52.7" y="82">DW</text>
<text x="52.8" y="79.5">DR</text>
<text x="49.2" y="89.6">ADSCLS</text>
<text x="52.9" y="84.6">SK</text>
<text x="52.9" y="87.1">CS</text>
<text x="49" y="94.7">ADMCLK</text>
<text x="49.1" y="92.2">ADLRCK</text>
<text x="49" y="99.8">DAMCLK</text>
<text x="50" y="97.3">SDOUT</text>
<text x="43.9" y="105.9" transform="rotate(-90 43.9 105.9)">DVSS</text>
<text x="46.5" y="105.9" transform="rotate(-90 46.5 105.9)">AVSS</text>
<text x="49" y="105.9" transform="rotate(-90 49 105.9)">AVSS</text>
<text x="49.1" y="102.3">DALRCK</text>
<text x="49.2" y="104.9">DASCLK</text>
<text x="51.5" y="105.9" transform="rotate(-90 51.5 105.9)">DVSS</text>
<text x="36.3" y="135.4">COM</text>
<text x="48.8" y="137.9">B</text>
<text x="48.9" y="135.4">A</text>
<text x="59.2" y="242">1</text>
<text x="59.2" y="244.6">2</text>
</g>
</svg>
